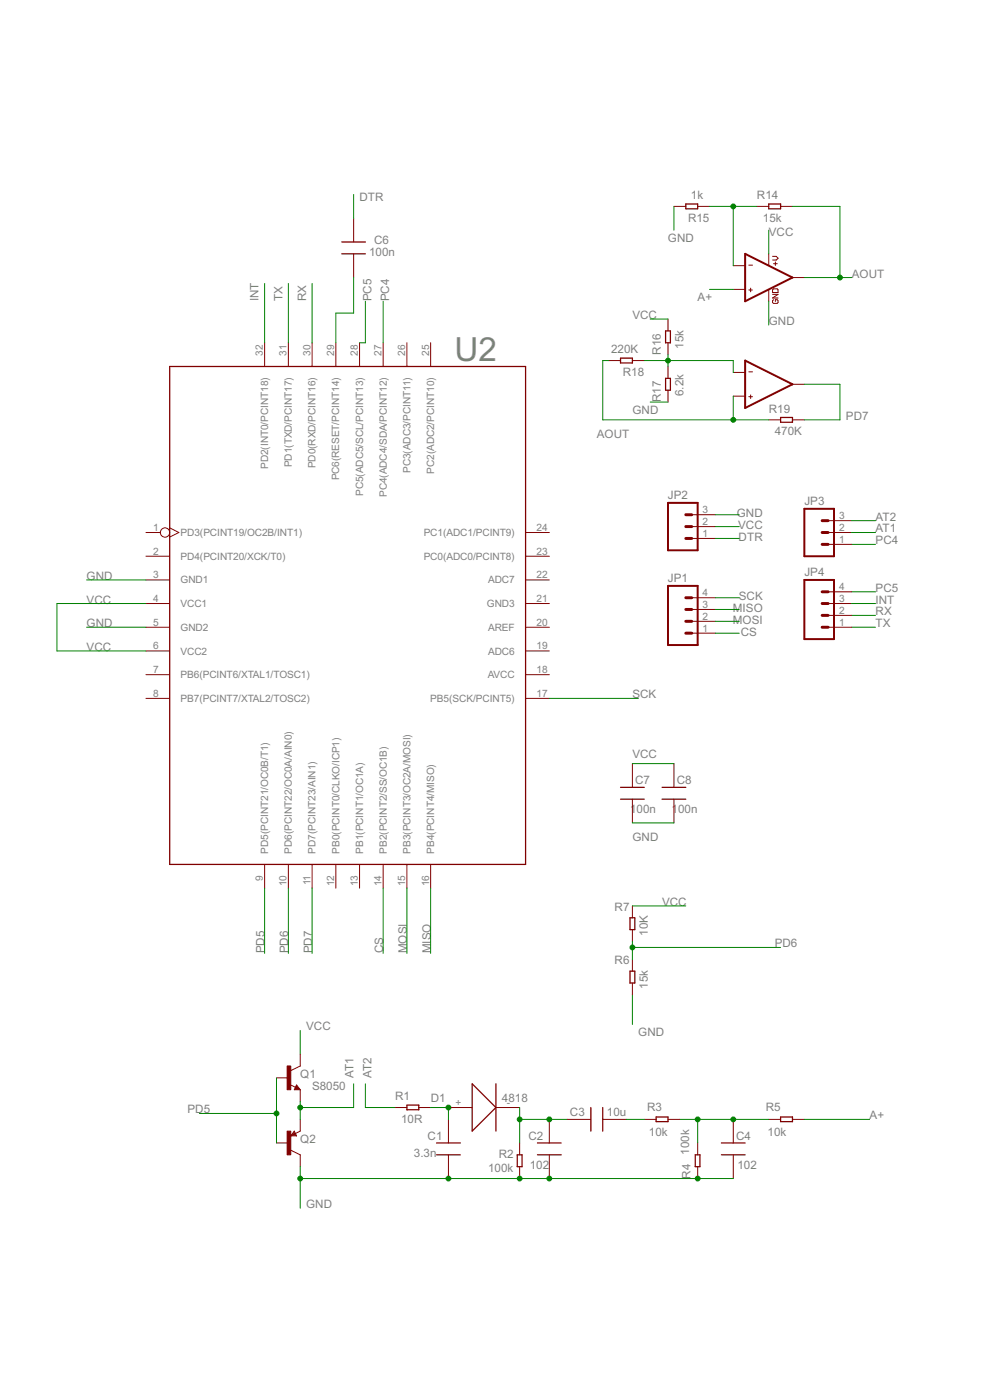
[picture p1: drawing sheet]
<svg xmlns="http://www.w3.org/2000/svg" width="148mm" height="210mm" viewBox="0 0 148 210" stroke-linecap="round" stroke-linejoin="round" font-family="sans-serif">
<g fill="#800000" stroke="#800000" stroke-width=".15">
<path d="M41.4 161.6h1.8z"/>
<path d="M45 163.4v1.8z"/>
<path d="M45 158.1v1.7z"/>
<path d="M43.5 160.5l1.5-.7z"/>
<path d="M44.4 162.7l.6 .7z"/>
<path d="M44.1 163.4h.9z"/>
<path d="M44.4 162.7l-.3 .7z"/>
<path d="M43.4 162.6l.9 .4z"/>
<path d="M41.4 171.4h1.8z"/>
<path d="M45 173.1v1.8z"/>
<path d="M45 167.8v1.8z"/>
<path d="M43.5 170.3l1.5-.7z"/>
<path d="M43.5 172.4l1.5 .7z"/>
<path d="M44.1 169.6l.3 .7z"/>
<path d="M43.5 170.3h.9z"/>
<path d="M44.1 169.6l-.6 .7z"/>
<path d="M44 169.8l.3 .4z"/>
<path d="M44 169.9l.2 .3z"/>
<path d="M43.9 169.9l.1 .3z"/>
<path d="M43.9 170.1v.1z"/>
<path d="M43.8 170.1v.1z"/>
<path d="M59.2 166.1h1.8z"/>
<path d="M62.7 166.1h1.8z"/>
<path d="M67.2 173.1v3.6z"/>
<path d="M67.2 167.8v3.6z"/>
<path d="M77.9 174.9v1.8z"/>
<path d="M77.9 171.4v1.7z"/>
<path d="M82.3 173.1v3.6z"/>
<path d="M82.3 167.8v3.6z"/>
<path d="M90.3 167.8h3.6z"/>
<path d="M85 167.8h3.5z"/>
<path d="M100.1 167.8h1.8z"/>
<path d="M96.5 167.8h1.8z"/>
<path d="M104.5 174.9v1.8z"/>
<path d="M104.5 171.4v1.7z"/>
<path d="M109.9 173.1v3.6z"/>
<path d="M109.9 167.8v3.6z"/>
<path d="M118.7 167.8h1.8z"/>
<path d="M115.2 167.8h1.7z"/>
<path d="M94.7 147.4v1.8z"/>
<path d="M94.7 143.8v1.8z"/>
<path d="M25.4 79.1l1.4 .7z"/>
<path d="M25.4 80.5l1.4-.7z"/>
<path d="M21.9 79.8h2.1z"/>
<path d="M21.9 83.4h3.5z"/>
<path d="M21.9 87h3.5z"/>
<path d="M21.9 90.5h3.5z"/>
<path d="M21.9 94h3.5z"/>
<path d="M21.9 97.6h3.5z"/>
<path d="M21.9 101.2h3.5z"/>
<path d="M21.9 104.7h3.5z"/>
<path d="M39.6 129.6v3.6z"/>
<path d="M43.2 129.6v3.6z"/>
<path d="M46.8 129.6v3.6z"/>
<path d="M50.3 129.6v3.6z"/>
<path d="M53.9 129.6v3.6z"/>
<path d="M57.4 129.6v3.6z"/>
<path d="M61 129.6v3.6z"/>
<path d="M64.5 129.6v3.6z"/>
<path d="M78.7 104.7h3.6z"/>
<path d="M78.7 101.2h3.6z"/>
<path d="M78.7 97.6h3.6z"/>
<path d="M78.7 94h3.6z"/>
<path d="M78.7 90.5h3.6z"/>
<path d="M78.7 87h3.6z"/>
<path d="M78.7 83.4h3.6z"/>
<path d="M78.7 79.8h3.6z"/>
<path d="M64.5 51.4v3.5z"/>
<path d="M61 51.4v3.5z"/>
<path d="M57.4 51.4v3.5z"/>
<path d="M53.9 51.4v3.5z"/>
<path d="M50.3 51.4v3.5z"/>
<path d="M46.8 51.4v3.5z"/>
<path d="M43.2 51.4v3.5z"/>
<path d="M39.6 51.4v3.5z"/>
<path d="M53 38.1v3.5z"/>
<path d="M53 32.7v3.6z"/>
<path d="M67.2 166.1h3.5z"/>
<path d="M74.3 166.1h3.6z"/>
<path d="M94.7 139.4v1.8z"/>
<path d="M94.7 135.8v1.8z"/>
<path d="M94.7 119.8v3.6z"/>
<path d="M94.7 114.5v3.5z"/>
<path d="M101 119.8v3.6z"/>
<path d="M101 114.5v3.5z"/>
<path d="M112.2 39.8h.5z"/>
<path d="M112.2 43.5h.5z"/>
<path d="M112.5 43.2v.6z"/>
<path d="M109.9 39.8h1.7z"/>
<path d="M109.9 43.4h1.7z"/>
<path d="M118.7 41.6h1.8z"/>
<path d="M115.2 38.1v1.7z"/>
<path d="M115.2 43.4v1.8z"/>
<path d="M116.2 39.3v.5z"/>
<path d="M115.9 39.5h.5z"/>
<path d="M115.7 39h.6z"/>
<path d="M116.3 39l.3-.3z"/>
<path d="M116.3 38.4l.3 .3z"/>
<path d="M115.7 38.4h.6z"/>
<path d="M115.9 44.9l-.2 .2z"/>
<path d="M115.7 45.1v.3z"/>
<path d="M115.7 45.4l.2 .1z"/>
<path d="M115.9 45.5h.5z"/>
<path d="M116.4 45.5l.2-.1z"/>
<path d="M116.6 45.1v.3z"/>
<path d="M116.4 44.9l.2 .2z"/>
<path d="M116.2 44.9h.2z"/>
<path d="M116.2 44.9v.3z"/>
<path d="M115.7 44.7h.9z"/>
<path d="M115.7 44.7l.9-.6z"/>
<path d="M115.7 44.1h.9z"/>
<path d="M115.7 43.9h.9z"/>
<path d="M116.6 43.5v.4z"/>
<path d="M116.4 43.3l.2 .2z"/>
<path d="M115.9 43.3h.5z"/>
<path d="M115.9 43.3l-.2 .2z"/>
<path d="M115.7 43.5v.4z"/>
<path d="M118.7 57.6h1.8z"/>
<path d="M109.9 55.8h1.7z"/>
<path d="M109.9 59.4h1.7z"/>
<path d="M112.2 55.8h.5z"/>
<path d="M112.2 59.5h.5z"/>
<path d="M112.5 59.2v.6z"/>
<path d="M113.4 30.9h1.8z"/>
<path d="M116.9 30.9h1.8z"/>
<path d="M104.5 30.9h1.8z"/>
<path d="M101 30.9h1.7z"/>
<path d="M100.1 51.4v1.8z"/>
<path d="M100.1 47.8v1.8z"/>
<path d="M100.1 58.5v1.8z"/>
<path d="M100.1 54.9v1.8z"/>
<path d="M94.7 54.1h1.8z"/>
<path d="M91.2 54.1h1.8z"/>
<path d="M115.2 62.9h1.7z"/>
<path d="M118.7 62.9h1.8z"/>
<path d="M103.6 94.9h3.6z"/>
<path d="M103.6 93.2h3.6z"/>
<path d="M103.6 91.4h3.6z"/>
<path d="M103.6 89.6h3.6z"/>
<path d="M103.6 80.7h3.6z"/>
<path d="M103.6 79h3.6z"/>
<path d="M103.6 77.2h3.6z"/>
<path d="M124.1 81.6h3.5z"/>
<path d="M124.1 79.8h3.5z"/>
<path d="M124.1 78.1h3.5z"/>
<path d="M124.1 94h3.5z"/>
<path d="M124.1 92.3h3.5z"/>
<path d="M124.1 90.5h3.5z"/>
<path d="M124.1 88.7h3.5z"/>
</g>
<g fill="#800000" stroke="#800000" stroke-width=".15">
<path d="M43 159.8h.6v3.6h-.6z"/>
<path d="M43 169.6h.6v3.5h-.6z"/>
</g>
<g fill="#800000" stroke="#800000" stroke-width=".19">
<path d="M44.3 163.3h.5z"/>
<path d="M44.4 162.8l.4 .5z"/>
<path d="M44.4 162.8l-.1 .4z"/>
<path d="M44.3 163.2h.2z"/>
<path d="M44.4 163l.1 .2z"/>
<path d="M61 165.7h1.7z"/>
<path d="M62.7 165.7v.7z"/>
<path d="M61 166.4h1.7z"/>
<path d="M61 165.7v.7z"/>
<path d="M65.4 173.1h3.6z"/>
<path d="M65.4 171.4h3.6z"/>
<path d="M77.5 173.1v1.8z"/>
<path d="M77.5 173.1h.7z"/>
<path d="M78.2 173.1v1.8z"/>
<path d="M77.5 174.9h.7z"/>
<path d="M80.5 173.1h3.6z"/>
<path d="M80.5 171.4h3.6z"/>
<path d="M90.3 166.1v3.5z"/>
<path d="M88.5 166.1v3.5z"/>
<path d="M98.3 168.2h1.8z"/>
<path d="M98.3 167.5v.7z"/>
<path d="M98.3 167.5h1.8z"/>
<path d="M100.1 167.5v.7z"/>
<path d="M104.2 173.1v1.8z"/>
<path d="M104.2 173.1h.7z"/>
<path d="M104.9 173.1v1.8z"/>
<path d="M104.2 174.9h.7z"/>
<path d="M108.1 173.1h3.5z"/>
<path d="M108.1 171.4h3.5z"/>
<path d="M116.9 168.2h1.8z"/>
<path d="M116.9 167.5v.7z"/>
<path d="M116.9 167.5h1.8z"/>
<path d="M118.7 167.5v.7z"/>
<path d="M94.4 145.6v1.8z"/>
<path d="M94.4 145.6h.7z"/>
<path d="M95.1 145.6v1.8z"/>
<path d="M94.4 147.4h.7z"/>
<path d="M25.4 54.9h53.3z"/>
<path d="M78.7 54.9v74.7z"/>
<path d="M25.4 129.6h53.3z"/>
<path d="M25.4 54.9v74.7z"/>
<path d="M51.2 38.1h3.5z"/>
<path d="M51.2 36.3h3.5z"/>
<path d="M70.7 162.5v7.1z"/>
<path d="M70.7 169.6l3.6-3.5z"/>
<path d="M70.7 162.5l3.6 3.6z"/>
<path d="M74.3 162.5v7.1z"/>
<path d="M94.4 137.6v1.8z"/>
<path d="M94.4 137.6h.7z"/>
<path d="M95.1 137.6v1.8z"/>
<path d="M94.4 139.4h.7z"/>
<path d="M93 119.8h3.5z"/>
<path d="M93 118h3.5z"/>
<path d="M99.2 119.8h3.5z"/>
<path d="M99.2 118h3.5z"/>
<path d="M115.2 30.6h1.7z"/>
<path d="M116.9 30.6v.7z"/>
<path d="M115.2 31.3h1.7z"/>
<path d="M115.2 30.6v.7z"/>
<path d="M102.7 31.3h1.8z"/>
<path d="M102.7 30.6v.7z"/>
<path d="M102.7 30.6h1.8z"/>
<path d="M104.5 30.6v.7z"/>
<path d="M99.7 49.6v1.8z"/>
<path d="M99.7 49.6h.7z"/>
<path d="M100.4 49.6v1.8z"/>
<path d="M99.7 51.4h.7z"/>
<path d="M99.7 56.7v1.8z"/>
<path d="M99.7 56.7h.7z"/>
<path d="M100.4 56.7v1.8z"/>
<path d="M99.7 58.5h.7z"/>
<path d="M93 54.4h1.7z"/>
<path d="M93 53.7v.7z"/>
<path d="M93 53.7h1.7z"/>
<path d="M94.7 53.7v.7z"/>
<path d="M116.9 62.6h1.8z"/>
<path d="M118.7 62.6v.7z"/>
<path d="M116.9 63.3h1.8z"/>
<path d="M116.9 62.6v.7z"/>
</g>
<circle cx="24.7" cy="79.8" r=".7" fill="none" stroke="#800000" stroke-width=".15"/>
<g fill="#800000" stroke="#800000" stroke-width=".3">
<path d="M111.6 38.1v7.1z"/>
<path d="M111.6 45.2l7.1-3.6z"/>
<path d="M111.6 38.1l7.1 3.5z"/>
<path d="M111.6 54.1v7.1z"/>
<path d="M111.6 61.2l7.1-3.6z"/>
<path d="M111.6 54.1l7.1 3.5z"/>
<path d="M100.1 96.7h4.4z"/>
<path d="M100.1 87.8v8.9z"/>
<path d="M104.5 87.8v8.9z"/>
<path d="M100.1 87.8h4.4z"/>
<path d="M100.1 82.5h4.4z"/>
<path d="M100.1 75.4v7.1z"/>
<path d="M104.5 75.4v7.1z"/>
<path d="M100.1 75.4h4.4z"/>
<path d="M120.5 83.4h4.4z"/>
<path d="M120.5 76.3v7.1z"/>
<path d="M124.9 76.3v7.1z"/>
<path d="M120.5 76.3h4.4z"/>
<path d="M120.5 95.8h4.4z"/>
<path d="M120.5 87v8.8z"/>
<path d="M124.9 87v8.8z"/>
<path d="M120.5 87h4.4z"/>
</g>
<g fill="#800000" stroke="#800000" stroke-width=".44">
<path d="M102.7 91.4h.9z"/>
<path d="M102.7 93.2h.9z"/>
<path d="M102.7 94.9h.9z"/>
<path d="M102.7 89.6h.9z"/>
<path d="M102.7 77.2h.9z"/>
<path d="M102.7 79h.9z"/>
<path d="M102.7 80.7h.9z"/>
<path d="M123.2 78.1h.9z"/>
<path d="M123.2 79.8h.9z"/>
<path d="M123.2 81.6h.9z"/>
<path d="M123.2 90.5h.9z"/>
<path d="M123.2 92.3h.9z"/>
<path d="M123.2 94h.9z"/>
<path d="M123.2 88.7h.9z"/>
</g>
<g fill="#008000" stroke="#008000" stroke-width=".15">
<path d="M45 174.9v1.8z"/>
<path d="M45 176.7h22.2z"/>
<path d="M67.2 176.7h10.7z"/>
<path d="M77.9 176.7h4.4z"/>
<path d="M82.3 176.7h22.2z"/>
<path d="M104.5 176.7h5.4z"/>
<path d="M45 176.7v4.4z"/>
<path d="M94.7 149.2v4.4z"/>
<path d="M13 94h8.9z"/>
<path d="M13 87h8.9z"/>
<path d="M94.7 123.4h6.3z"/>
<path d="M115.2 45.2v3.5z"/>
<path d="M101 30.9v3.6z"/>
<path d="M97.4 60.3h2.7z"/>
<path d="M107.2 77.2h3.5z"/>
<path d="M67.2 166.1v1.7z"/>
<path d="M64.5 166.1h2.7z"/>
<path d="M77.9 167.8v3.6z"/>
<path d="M77.9 167.8h4.4z"/>
<path d="M82.3 167.8h2.7z"/>
<path d="M77.9 166.1v1.7z"/>
<path d="M93.9 167.8h2.6z"/>
<path d="M101.9 167.8h2.6z"/>
<path d="M104.5 167.8h5.4z"/>
<path d="M104.5 167.8v3.6z"/>
<path d="M109.9 167.8h5.3z"/>
<path d="M39.6 133.2v9.7z"/>
<path d="M41.4 161.6v5.3z"/>
<path d="M41.4 166.9v4.5z"/>
<path d="M29.9 166.9h11.5z"/>
<path d="M43.2 133.2v9.7z"/>
<path d="M94.7 141.2v.8z"/>
<path d="M94.7 142v1.8z"/>
<path d="M94.7 142h22.2z"/>
<path d="M46.8 133.2v9.7z"/>
<path d="M125.8 57.6v5.3z"/>
<path d="M120.5 57.6h5.3z"/>
<path d="M120.5 62.9h5.3z"/>
<path d="M8.5 97.6h13.4z"/>
<path d="M8.5 90.5h13.4z"/>
<path d="M8.5 90.5v7.1z"/>
<path d="M94.7 114.5h6.3z"/>
<path d="M45 154.5v3.6z"/>
<path d="M94.7 135.8h8z"/>
<path d="M115.2 34.5v3.6z"/>
<path d="M97.4 47.8h2.7z"/>
<path d="M107.2 79h3.5z"/>
<path d="M50.3 46.9v4.5z"/>
<path d="M50.3 46.9h2.7z"/>
<path d="M53 41.6v5.3z"/>
<path d="M43.2 42.5v8.9z"/>
<path d="M127.6 94h3.6z"/>
<path d="M46.8 42.5v8.9z"/>
<path d="M127.6 92.3h3.6z"/>
<path d="M53 29.2v3.5z"/>
<path d="M107.2 80.7h3.5z"/>
<path d="M120.5 167.8h9.8z"/>
<path d="M106.3 43.4h3.6z"/>
<path d="M118.7 30.9h7.1z"/>
<path d="M125.8 30.9v10.7z"/>
<path d="M120.5 41.6h5.3z"/>
<path d="M125.8 41.6h1.8z"/>
<path d="M109.9 59.4v3.5z"/>
<path d="M90.3 54.1h.9z"/>
<path d="M90.3 54.1v8.8z"/>
<path d="M90.3 62.9h19.6z"/>
<path d="M109.9 62.9h5.3z"/>
<path d="M109.9 30.9v8.9z"/>
<path d="M109.9 30.9h3.5z"/>
<path d="M106.3 30.9h3.6z"/>
<path d="M96.5 54.1h3.6z"/>
<path d="M100.1 54.1h9.8z"/>
<path d="M109.9 54.1v1.7z"/>
<path d="M100.1 53.2v.9z"/>
<path d="M100.1 54.1v.8z"/>
<path d="M45 165.2v.9z"/>
<path d="M45 166.1v1.7z"/>
<path d="M45 166.1h8z"/>
<path d="M53 162.5v3.6z"/>
<path d="M127.6 79.8h3.6z"/>
<path d="M54.7 166.1h4.5z"/>
<path d="M54.7 162.5v3.6z"/>
<path d="M127.6 78.1h3.6z"/>
<path d="M61 133.2v9.7z"/>
<path d="M107.2 93.2h3.5z"/>
<path d="M64.5 133.2v9.7z"/>
<path d="M107.2 91.4h3.5z"/>
<path d="M82.3 104.7h13.3z"/>
<path d="M107.2 89.6h3.5z"/>
<path d="M57.4 133.2v9.7z"/>
<path d="M107.2 94.9h3.5z"/>
<path d="M127.6 90.5h3.6z"/>
<path d="M39.6 42.5v8.9z"/>
<path d="M53.9 51.4h.8z"/>
<path d="M54.7 45.2v6.2z"/>
<path d="M127.6 88.7h3.6z"/>
<path d="M57.4 45.2v6.2z"/>
<path d="M127.6 81.6h3.6z"/>
<circle cx="45" cy="176.7" r=".36"/>
<circle cx="67.2" cy="176.7" r=".36"/>
<circle cx="77.9" cy="176.7" r=".36"/>
<circle cx="82.3" cy="176.7" r=".36"/>
<circle cx="104.5" cy="176.7" r=".36"/>
<circle cx="67.2" cy="166.1" r=".36"/>
<circle cx="82.3" cy="167.8" r=".36"/>
<circle cx="77.9" cy="167.8" r=".36"/>
<circle cx="109.9" cy="167.8" r=".36"/>
<circle cx="104.5" cy="167.8" r=".36"/>
<circle cx="41.4" cy="166.9" r=".36"/>
<circle cx="94.7" cy="142" r=".36"/>
<circle cx="125.8" cy="41.6" r=".36"/>
<circle cx="109.9" cy="62.9" r=".36"/>
<circle cx="109.9" cy="30.9" r=".36"/>
<circle cx="100.1" cy="54.1" r=".36"/>
<circle cx="45" cy="166.1" r=".36"/>
</g>
<text font-size="5.6" fill="#808080" x="68.1" y="54.1">U2</text>
<g font-size="1.9" fill="#808080">
<text x="103.5" y="29.9">1k</text>
<text x="113.4" y="29.9">R14</text>
<text x="53.9" y="30.1">DTR</text>
<text x="103.1" y="33.2">R15</text>
<text x="114.3" y="33.3">15k</text>
<text x="115.2" y="35.4">VCC</text>
<text x="55.3" y="38.4">100n</text>
<text x="56.1" y="36.6">C6</text>
<text x="100.1" y="36.3">GND</text>
<text x="127.6" y="41.6">AOUT</text>
<text x="38.8" y="45.2" transform="rotate(-90 38.8 45.2)">INT</text>
<text x="42.3" y="45.2" transform="rotate(-90 42.3 45.2)">TX</text>
<text x="45.9" y="45.2" transform="rotate(-90 45.9 45.2)">RX</text>
<text x="55.6" y="45.2" transform="rotate(-90 55.6 45.2)">PC5</text>
<text x="58.3" y="45.2" transform="rotate(-90 58.3 45.2)">PC4</text>
<text x="94.7" y="47.8">VCC</text>
<text x="104.5" y="45.2">A+</text>
<text x="91.5" y="53">220K</text>
<text x="99" y="53.2" transform="rotate(-90 99 53.2)">R16</text>
<text x="102.4" y="52.3" transform="rotate(-90 102.4 52.3)">15k</text>
<text x="115.2" y="48.7">GND</text>
<text x="93.3" y="56.4">R18</text>
<text x="102.4" y="59.4" transform="rotate(-90 102.4 59.4)">6.2k</text>
<text x="89.4" y="65.6">AOUT</text>
<text x="94.7" y="62.1">GND</text>
<text x="99" y="60.3" transform="rotate(-90 99 60.3)">R17</text>
<text x="115.2" y="61.9">R19</text>
<text x="116.1" y="65.3">470K</text>
<text x="126.7" y="62.9">PD7</text>
<text x="100.1" y="74.9">JP2</text>
<text x="110.4" y="77.5">GND</text>
<text x="120.5" y="75.7">JP3</text>
<text x="110.6" y="79.3">VCC</text>
<text x="110.6" y="81.1">DTR</text>
<text x="131.2" y="79.8">AT1</text>
<text x="131.2" y="78.1">AT2</text>
<text x="131.2" y="81.6">PC4</text>
<text x="13" y="86.9">GND</text>
<text x="100.1" y="87.3">JP1</text>
<text x="110.7" y="90">SCK</text>
<text x="120.5" y="86.4">JP4</text>
<text x="131.2" y="88.7">PC5</text>
<text x="13" y="94.1">GND</text>
<text x="13" y="90.5">VCC</text>
<text x="109.8" y="93.5">MOSI</text>
<text x="109.8" y="91.7">MISO</text>
<text x="111" y="95.3">CS</text>
<text x="131.2" y="94.1">TX</text>
<text x="131.2" y="92.3">RX</text>
<text x="131.2" y="90.5">INT</text>
<text x="13" y="97.6">VCC</text>
<text x="94.7" y="104.7">SCK</text>
<text x="94.7" y="113.6">VCC</text>
<text x="95.2" y="117.5">C7</text>
<text x="101.4" y="117.5">C8</text>
<text x="94.4" y="122">100n</text>
<text x="100.6" y="122">100n</text>
<text x="94.7" y="126">GND</text>
<text x="92.1" y="136.6">R7</text>
<text x="99.2" y="135.8">VCC</text>
<text x="39.6" y="142.9" transform="rotate(-90 39.6 142.9)">PD5</text>
<text x="43.2" y="142.9" transform="rotate(-90 43.2 142.9)">PD6</text>
<text x="46.7" y="142.9" transform="rotate(-90 46.7 142.9)">PD7</text>
<text x="57.4" y="142.9" transform="rotate(-90 57.4 142.9)">CS</text>
<text x="61" y="142.9" transform="rotate(-90 61 142.9)">MOSI</text>
<text x="64.5" y="142.9" transform="rotate(-90 64.5 142.9)">MISO</text>
<text x="97" y="140.3" transform="rotate(-90 97 140.3)">10K</text>
<text x="116.1" y="142">PD6</text>
<text x="92.1" y="144.6">R6</text>
<text x="97" y="148.3" transform="rotate(-90 97 148.3)">15k</text>
<text x="45.9" y="154.5">VCC</text>
<text x="95.6" y="155.4">GND</text>
<text x="45" y="161.6">Q1</text>
<text x="53" y="161.6" transform="rotate(-90 53 161.6)">AT1</text>
<text x="55.6" y="161.6" transform="rotate(-90 55.6 161.6)">AT2</text>
<text x="28.1" y="166.9">PD5</text>
<text x="46.7" y="163.4">S8050</text>
<text x="59.2" y="165">R1</text>
<text x="64.5" y="165.2">D1</text>
<text x="75.2" y="165.2">4818</text>
<text x="85.4" y="167.3">C3</text>
<text x="90.9" y="167.3">10u</text>
<text x="96.9" y="166.6">R3</text>
<text x="114.7" y="166.6">R5</text>
<text x="130.3" y="167.8">A+</text>
<text x="45" y="171.4">Q2</text>
<text x="60.1" y="168.4">10R</text>
<text x="62" y="173.5">3.3n</text>
<text x="64.1" y="170.8">C1</text>
<text x="74.7" y="173.7">R2</text>
<text x="79.2" y="170.8">C2</text>
<text x="97.2" y="170.3">10k</text>
<text x="103.3" y="173.2" transform="rotate(-90 103.3 173.2)">100k</text>
<text x="110.3" y="170.8">C4</text>
<text x="115" y="170.3">10k</text>
<text x="73.1" y="175.6">100k</text>
<text x="79.4" y="175.3">102</text>
<text x="103.5" y="176.7" transform="rotate(-90 103.5 176.7)">R4</text>
<text x="110.5" y="175.3">102</text>
<text x="45.9" y="181.2">GND</text>
</g>
<g font-size="1.7" fill="#808080">
<text x="39.4" y="53.3" transform="rotate(-90 39.4 53.3)">32</text>
<text x="42.9" y="53.3" transform="rotate(-90 42.9 53.3)">31</text>
<text x="46.5" y="53.3" transform="rotate(-90 46.5 53.3)">30</text>
<text x="50.1" y="53.3" transform="rotate(-90 50.1 53.3)">29</text>
<text x="53.6" y="53.3" transform="rotate(-90 53.6 53.3)">28</text>
<text x="57.2" y="53.3" transform="rotate(-90 57.2 53.3)">27</text>
<text x="60.7" y="53.3" transform="rotate(-90 60.7 53.3)">26</text>
<text x="64.3" y="53.3" transform="rotate(-90 64.3 53.3)">25</text>
<text x="40.2" y="70.3" transform="rotate(-90 40.2 70.3)">PD2(INT0/PCINT18)</text>
<text x="43.7" y="70" transform="rotate(-90 43.7 70)">PD1(TXD/PCINT17)</text>
<text x="47.3" y="70.2" transform="rotate(-90 47.3 70.2)">PD0(RXD/PCINT16)</text>
<text x="61.5" y="70.9" transform="rotate(-90 61.5 70.9)">PC3(ADC3/PCINT11)</text>
<text x="65" y="71" transform="rotate(-90 65 71)">PC2(ADC2/PCINT10)</text>
<text x="50.8" y="72" transform="rotate(-90 50.8 72)">PC6(RESET/PCINT14)</text>
<text x="54.4" y="74.4" transform="rotate(-90 54.4 74.4)">PC5(ADC5/SCL/PCINT13)</text>
<text x="57.9" y="74.5" transform="rotate(-90 57.9 74.5)">PC4(ADC4/SDA/PCINT12)</text>
<text x="105.3" y="76.9">3</text>
<text x="125.7" y="77.8">3</text>
<text x="23" y="79.6">1</text>
<text x="23" y="83.1">2</text>
<text x="27.1" y="80.4">PD3(PCINT19/OC2B/INT1)</text>
<text x="27.1" y="83.9">PD4(PCINT20/XCK/T0)</text>
<text x="63.5" y="83.9">PC0(ADC0/PCINT8)</text>
<text x="63.5" y="80.4">PC1(ADC1/PCINT9)</text>
<text x="80.4" y="83.1">23</text>
<text x="80.4" y="79.6">24</text>
<text x="105.3" y="80.5">1</text>
<text x="105.3" y="78.7">2</text>
<text x="125.7" y="81.4">1</text>
<text x="125.7" y="79.6">2</text>
<text x="23" y="86.7">3</text>
<text x="27.1" y="87.5">GND1</text>
<text x="73.1" y="87.5">ADC7</text>
<text x="80.4" y="86.7">22</text>
<text x="105.3" y="89.4">4</text>
<text x="125.7" y="88.5">4</text>
<text x="23" y="90.2">4</text>
<text x="23" y="93.8">5</text>
<text x="27.1" y="91">VCC1</text>
<text x="27.1" y="94.6">GND2</text>
<text x="73" y="91">GND3</text>
<text x="73.1" y="94.6">AREF</text>
<text x="80.4" y="93.8">20</text>
<text x="80.4" y="90.2">21</text>
<text x="105.3" y="94.7">1</text>
<text x="105.3" y="92.9">2</text>
<text x="105.3" y="91.1">3</text>
<text x="125.7" y="93.8">1</text>
<text x="125.7" y="92">2</text>
<text x="125.7" y="90.2">3</text>
<text x="23" y="97.4">6</text>
<text x="23" y="100.9">7</text>
<text x="27.1" y="98.1">VCC2</text>
<text x="27.1" y="101.7">PB6(PCINT6/XTAL1/TOSC1)</text>
<text x="73.1" y="101.7">AVCC</text>
<text x="73.1" y="98.1">ADC6</text>
<text x="80.4" y="100.9">18</text>
<text x="80.4" y="97.4">19</text>
<text x="23" y="104.5">8</text>
<text x="27.1" y="105.3">PB7(PCINT7/XTAL2/TOSC2)</text>
<text x="64.5" y="105.2">PB5(SCK/PCINT5)</text>
<text x="80.4" y="104.5">17</text>
<text x="40.2" y="128" transform="rotate(-90 40.2 128)">PD5(PCINT21/OC0B/T1)</text>
<text x="43.7" y="128" transform="rotate(-90 43.7 128)">PD6(PCINT22/OC0A/AIN0)</text>
<text x="47.3" y="128" transform="rotate(-90 47.3 128)">PD7(PCINT23/AIN1)</text>
<text x="50.8" y="128" transform="rotate(-90 50.8 128)">PB0(PCINT0/CLKO/ICP1)</text>
<text x="54.4" y="128" transform="rotate(-90 54.4 128)">PB1(PCINT1/OC1A)</text>
<text x="57.9" y="128" transform="rotate(-90 57.9 128)">PB2(PCINT2/SS/OC1B)</text>
<text x="61.5" y="128" transform="rotate(-90 61.5 128)">PB3(PCINT3/OC2A/MOSI)</text>
<text x="65.1" y="128" transform="rotate(-90 65.1 128)">PB4(PCINT4/MISO)</text>
<text x="39.4" y="132.1" transform="rotate(-90 39.4 132.1)">9</text>
<text x="42.9" y="132.9" transform="rotate(-90 42.9 132.9)">10</text>
<text x="46.5" y="132.8" transform="rotate(-90 46.5 132.8)">11</text>
<text x="50.1" y="132.9" transform="rotate(-90 50.1 132.9)">12</text>
<text x="53.6" y="132.9" transform="rotate(-90 53.6 132.9)">13</text>
<text x="57.2" y="132.9" transform="rotate(-90 57.2 132.9)">14</text>
<text x="60.7" y="132.9" transform="rotate(-90 60.7 132.9)">15</text>
<text x="64.3" y="132.9" transform="rotate(-90 64.3 132.9)">16</text>
<text x="68.2" y="165.8">+</text>
<text x="75.9" y="165.8">-</text>
</g>
</svg>
